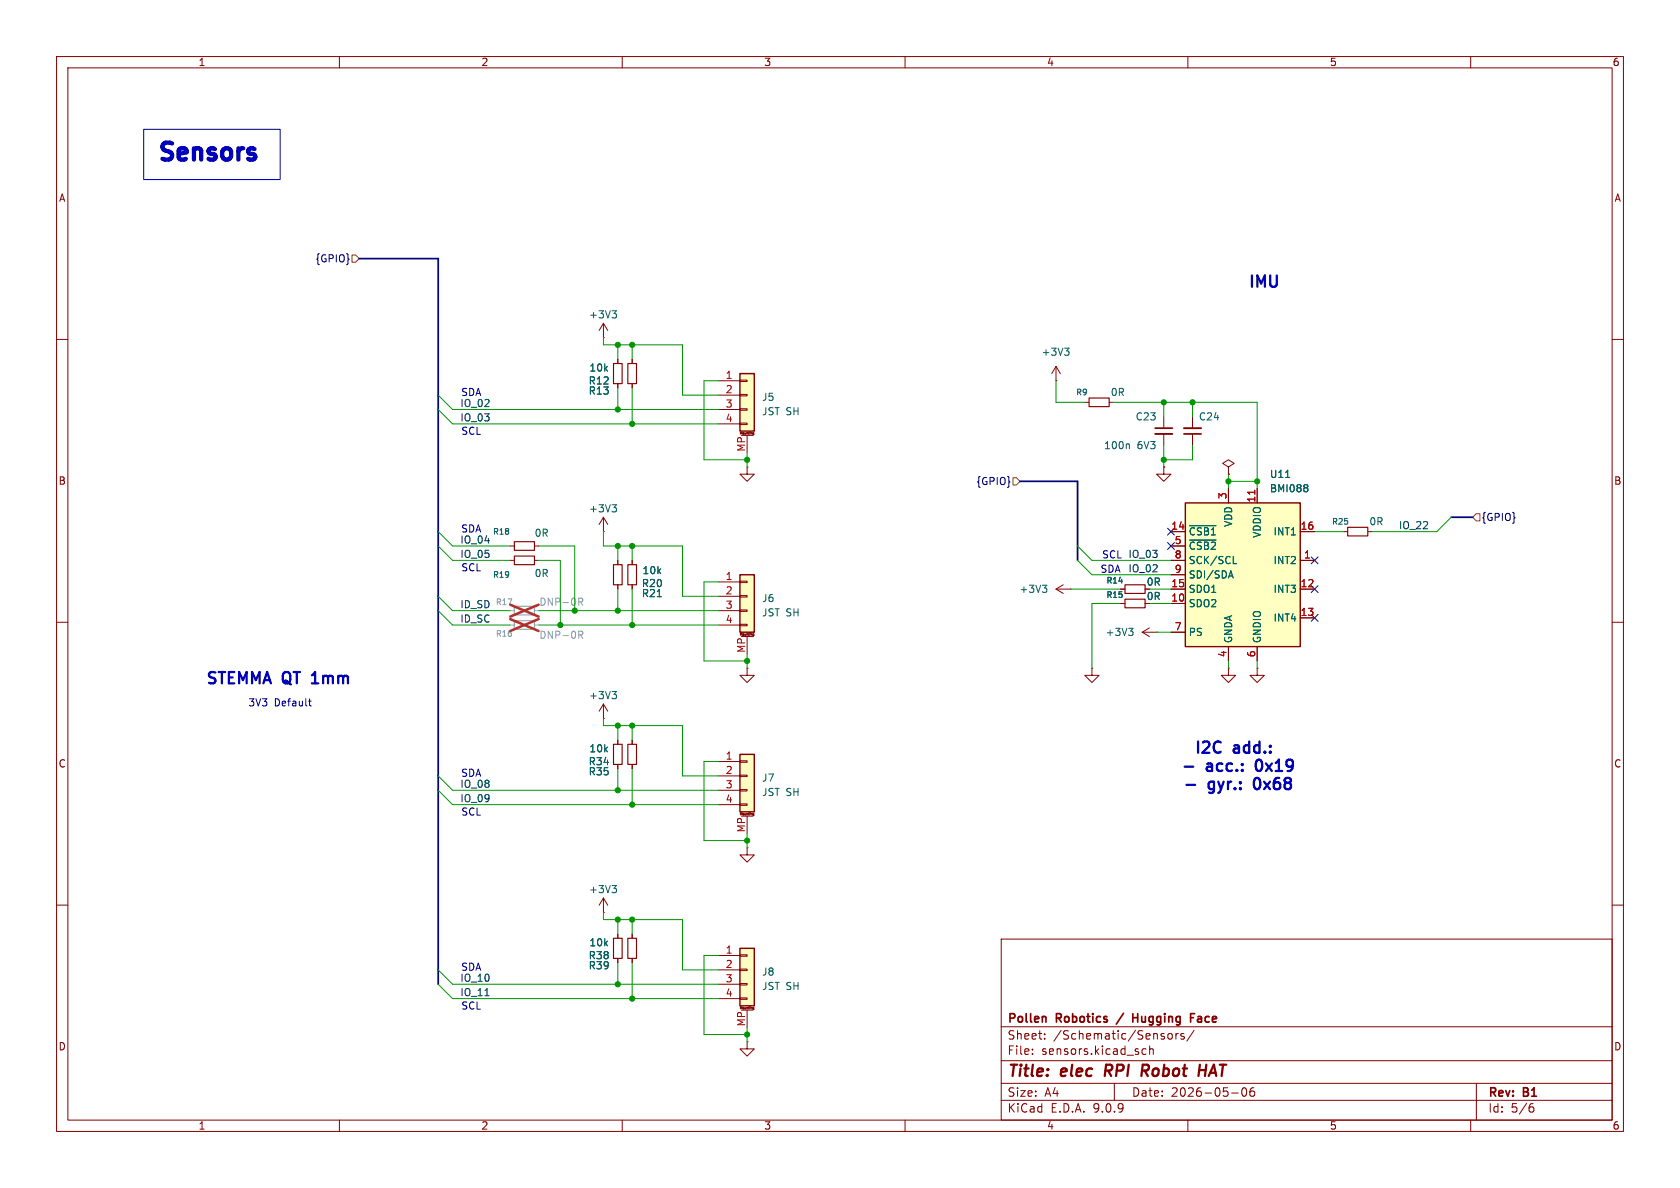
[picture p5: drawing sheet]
<svg xmlns="http://www.w3.org/2000/svg" width="297mm" height="210mm" viewBox="0 0 297 210" stroke-linecap="round" stroke-linejoin="round" font-family="sans-serif">
<g fill="none" stroke="#840000" stroke-width=".18">
<path d="M10 10h277v190h-277zM12 12h273v186h-273zM60 10v2M110 10v2M160 10v2M210 10v2M260 10v2M10 60h2M285 60h2M90.2 99.1h.7M90.2 96.5h.7M94.5 99.1h.7"/>
<path d="M94.5 96.5h.7M10 110h2M285 110h2M106.7 127h.1M106.7 124.5l-.8 1.2M106.7 124.5l.7 1.2M106.7 124.5v2.5M10 160h2M177 166h108v32h-108zM285 160h2M60 198v2M110 198v2"/>
<path d="M160 198v2M177 194.5h108M177 191.5h108M177 187.5h108M177 181.5h108M182.5 186.3v.1M182.5 185.5v.1M184.7 183.6v.1M184.7 182.8v.1M197 191.5v3M202.6 185.5l-.4-.1-.3 .3v.4l.1 .2h.6M203.2 185.5l.3-.1 .3 .1 .1 .9"/>
<path d="M203.2 184.9v1.5M206.6 182.8l.4-.1 .2 .3v.4l-.2 .3-.4-.1-.1-.2v-.4zM207.9 182.7v1M208.3 182.7l-.3 .1-.1 .2M209.3 182.8l-.3-.1-.3 .2 .1 .2 .5 .2v.3h-.6M210 198v2M211.1 182.1l-1.3 2M217.7 193.2h1.2M219.7 192.4l.2-.1a.81 .81 0 0 1 .6 .6 .81 .81 0 0 1-.3 .8l-.2 .1a.81 .81 0 0 1-.3-1.4zM221.7 192.3a.59 .59 0 0 0-.7 .6v.6l.1 .2 .4 .1 .2-.1 .1-.5-.1-.3h-.5l-.2 .3M260 198v2M261 191.5v6.5"/>
<path d="M270.6 195.7h.4l.2 .3-.1 .5-.5 .1M271 195.1l-.4 .1"/>
</g>
<path d="M195.6 188.2l-.3 2M202 188.2h.8M202.4 189.3l.5 .9M202.9 189.2l-1 .1M212 189.2h1.1M213.3 188.2l-.3 2" fill="none" stroke="#840000" stroke-width=".4"/>
<path d="M184.8 179.8l.1 .9M198.6 179.1l-1.3 1.9M200.3 179.2v1.5M200.3 179.9h.8M210.5 179.9h.5M210.5 179.2h.7M211.8 180.2v.4" fill="none" stroke="#840000" stroke-width=".3"/>
<path d="M108.2 122.2h.8l-.4 .5M108.7 122.7l.3 .3v.3l-.3 .2" fill="none" stroke="#006464" stroke-width=".18"/>
<path d="M90.9 98.3h3.6v1.5h-3.6zM90.9 95.8h3.6v1.5h-3.6z" fill="none" stroke="#840000" stroke-width=".2"/>
<path d="M90.9 109.7h3.6v1.6h-3.6zM90.9 107.2h3.6v1.5h-3.6z" fill="none" stroke="#a1a1a1" stroke-width=".2"/>
<path d="M90.2 110.5h.7M90.2 108h.7M94.5 110.5h.7M94.5 108h.7" fill="none" stroke="#a1a1a1" stroke-width=".18"/>
<path d="M102.3 111.6h.5l.2 .2-.1 .4h-.6M102.3 105.7h.5l.2 .3-.1 .3-.6 .1M102.6 112.2l.4 .6M102.6 106.4l.4 .6" fill="none" stroke="#989898" stroke-width=".18"/>
<path d="M90.2 109.4l5 2.1M90.2 106.9l5 2.1M95.2 109.4l-5 2.1M95.2 106.9l-5 2.1" fill="none" stroke="#e12e31" stroke-width=".46"/>
<path d="M130.8 101.6h2.5v10.2h-2.5z" fill="#ffffc2"/>
<path d="M130.8 101.6h2.5v10.2h-2.5z" fill="none" stroke="#840000" stroke-width=".25"/>
<g fill="none" stroke="#840000" stroke-width=".18">
<path d="M106.7 94h.1M106.7 91.4l-.8 1.3M106.7 91.4l.7 1.3M106.7 91.4v2.6M132.1 82.6v1.2h-1.3l1.3 1.3 1.2-1.3h-1.2M132.1 82.6h.1M127 102.9h3.8M127 105.4h3.8M127 108h3.8M127 110.5h3.8M130.8 102.7h1.3v.3h-1.3zM130.8 105.3h1.3v.2h-1.3z"/>
<path d="M130.8 107.8h1.3v.3h-1.3zM130.8 110.4h1.3v.2h-1.3zM130.9 112.3v-.4l.1 .3 .1-.3v.4M131.1 112.5h2M132.1 112.5v3.1M132.4 111.9v.4M132.6 111.9h.1M132.6 111.9v.1M133.1 112.4h.1M133.1 112.1v.2h.1M133.1 112.1h.1M133.2 112.1h-.1"/>
<path d="M133.2 112.1h.1M133.3 112.1v.3h-.2M133.3 112.3h-.1"/>
</g>
<path d="M108.2 89.2h.8l-.4 .5M108.7 89.7l.3 .3v.3l-.3 .2" fill="none" stroke="#006464" stroke-width=".18"/>
<path d="M130.8 66h2.5v10.2h-2.5z" fill="#ffffc2"/>
<path d="M130.8 66h2.5v10.2h-2.5z" fill="none" stroke="#840000" stroke-width=".25"/>
<g fill="none" stroke="#840000" stroke-width=".18">
<path d="M106.7 59.7h.1M106.7 57.2v2.5M106.7 57.2l-.8 1.2M106.7 57.2l.7 1.2M109.2 63.5v.8M109.2 67.8v.8M111.8 63.5v.8M111.8 67.8v.8M127 67.3h3.8M127 69.9h3.8M127 72.4h3.8M127 74.9h3.8"/>
<path d="M130.8 67.2h1.3v.2h-1.3zM130.8 69.7h1.3v.3h-1.3zM130.8 72.3h1.3v.2h-1.3zM130.8 74.8h1.3v.3h-1.3zM130.9 76.7v-.3l.1 .2 .1-.2v.3M131.1 77h2M132.1 77v3M132.4 76.4v.3M132.6 76.4h.1M133.1 76.9h.1M133.1 76.7h.1M133.1 76.7h.2"/>
<path d="M133.2 76.9h-.1M133.2 76.5h-.1v.2M133.2 76.5h.1M133.3 76.8l-.1 .1M133.3 76.5v.3M186.7 67.3h.1M186.7 64.8l-.8 1.2M186.7 64.8l.8 1.2M186.7 64.8v2.5M191.8 71.1h.7M196.1 71.1h.7M205.7 73.7v2"/>
<path d="M205.7 76.7v2M210.8 73.7v2M210.8 76.7v2M109.2 99.1v.7M111.8 99.1v.7M205.7 82.6v1.2h1.3l-1.3 1.3-1.2-1.3h1.2M205.7 82.6h.1M217.2 82.6l1-.7-1-.6-1 .6 1 .7v1.2M217.2 83.8h.1M109.2 103.4v.7M111.8 103.4v.7M132.1 118.1v1.3h-1.3l1.3 1.3 1.2-1.3h-1.2"/>
<path d="M132.1 118.1h.1M186.7 104.1l1.3 .8M186.7 104.1h2.5M188 103.4l-1.3 .7M189.2 104.1h.1M198.1 104.1h.8M109.2 130.8v.8M109.2 135.1v.8M111.8 130.8v.8M111.8 135.1v.8M106.7 158.8l-.8 1.2M106.7 158.8l.7 1.2"/>
<path d="M106.7 158.8v2.5M106.7 161.3h.1M109.2 165.1v.8M109.2 169.4v.8M111.8 165.1v.8M111.8 169.4v.8M132.1 184.2v1.2h-1.3l1.3 1.3 1.2-1.3h-1.2M132.1 184.2h.1"/>
</g>
<path d="M108.5 64.3h1.5v3.5h-1.5zM111 64.3h1.5v3.5h-1.5zM192.5 70.4h3.6v1.5h-3.6zM108.5 99.8h1.5v3.6h-1.5zM111 99.8h1.5v3.6h-1.5zM198.9 103.4h3.5v1.5h-3.5zM108.5 131.6h1.5v3.5h-1.5zM111 131.6h1.5v3.5h-1.5zM108.5 165.9h1.5v3.5h-1.5zM111 165.9h1.5v3.5h-1.5z" fill="none" stroke="#840000" stroke-width=".2"/>
<path d="M108.2 54.9h.8l-.4 .5M108.7 55.4l.3 .3v.3l-.3 .2M188.2 61.5h.8l-.4 .5M188.7 62l.3 .3v.3l-.3 .2M199.5 78.5l.2 .2v.6M116.2 105.5h.7M184.3 103.4h.8l-.5 .5M184.8 103.9l.3 .3v.3l-.3 .2M108.2 156.5h.8l-.4 .5M108.7 157l.3 .3v.3l-.3 .2" fill="none" stroke="#006464" stroke-width=".18"/>
<path d="M204.2 75.7h3.1M209.3 76.7h3" fill="none" stroke="#840000" stroke-width=".3"/>
<path d="M204.2 76.7h3.1M209.3 75.7h3" fill="none" stroke="#840000" stroke-width=".33"/>
<path d="M130.8 167.6h2.5v10.2h-2.5z" fill="#ffffc2"/>
<path d="M130.8 167.6h2.5v10.2h-2.5z" fill="none" stroke="#840000" stroke-width=".25"/>
<g fill="none" stroke="#840000" stroke-width=".18">
<path d="M237.5 94h.8M241.8 94h.8M201.9 111.8l1.3 .7M201.9 111.8h2.6M203.2 111l-1.3 .8M204.5 111.8h.1M217.2 118.1v1.3h1.2l-1.2 1.3-1.3-1.3h1.3M217.2 118.1h.1M222.2 118.1v1.3h1.3l-1.3 1.3-1.2-1.3h1.2M222.2 118.1h.1M132.1 149.9v1.2h-1.3l1.3 1.3 1.2-1.3h-1.2M132.1 149.9h.1"/>
<path d="M127 168.9h3.8M127 171.5h3.8M127 174h3.8M127 176.5h3.8M130.8 168.8h1.3v.2h-1.3zM130.8 171.3h1.3v.3h-1.3zM130.8 173.9h1.3v.2h-1.3zM130.8 176.4h1.3v.3h-1.3zM130.9 178.3v-.3l.1 .2 .1-.2v.3M131.1 178.6h2M132.1 178.6v3M132.4 178v.3"/>
<path d="M132.6 178h.1M133.1 178.5h.1M133.1 178.3h.1M133.1 178.1v.2M133.1 178.1h.1M133.2 178.1h-.1M133.2 178.1h.1M133.3 178.4l-.2 .1M133.3 178.1v.3M133.3 178.4h.1M133.3 178.3h-.1"/>
</g>
<path d="M199.5 111.1h.8l-.4 .5M200.1 111.6l.2 .2v.3l-.2 .2" fill="none" stroke="#006464" stroke-width=".18"/>
<path d="M238.3 93.2h3.5v1.5h-3.5z" fill="none" stroke="#840000" stroke-width=".2"/>
<path d="M209.5 88.9h20.4v25.4h-20.4z" fill="#ffffc2"/>
<path d="M209.5 88.9h20.4v25.4h-20.4z" fill="none" stroke="#840000" stroke-width=".25"/>
<g fill="none" stroke="#840000" stroke-width=".18">
<path d="M207 94h2.5M207 96.5h2.5M207 99.1h2.5M217.2 86.4v2.5M222.2 86.4v2.5M229.9 94h2.5M229.9 99.1h2.5M193 118.1v1.3h1.3l-1.3 1.3-1.2-1.3h1.2M193 118.1h.1M198.1 106.7h.8M207 101.6h2.5M207 104.1h2.5"/>
<path d="M207 106.7h2.5M207 111.8h2.5M217.2 114.3v2.5M222.2 114.3v2.5M229.9 104.1h2.5M229.9 109.2h2.5"/>
</g>
<path d="M210.3 92.9h4.7M210.3 95.5h4.7M218 99.6h.6M227.3 84.4h.7M231 85.7l.2 .2-.2 .3 .2 .3v.2l-.2 .2M217.3 101.8h.6M217.6 100.9l.4 1.3" fill="none" stroke="#006464" stroke-width=".18"/>
<path d="M221.8 86.7v.7" fill="none" stroke="#a90000" stroke-width=".18"/>
<path d="M198.9 105.9h3.5v1.5h-3.5z" fill="none" stroke="#840000" stroke-width=".2"/>
<path d="M130.8 133.4h2.5v10.1h-2.5z" fill="#ffffc2"/>
<path d="M130.8 133.4h2.5v10.1h-2.5z" fill="none" stroke="#840000" stroke-width=".25"/>
<g fill="none" stroke="#840000" stroke-width=".18">
<path d="M109.2 63.5v.8M109.2 67.8v.8M111.8 63.5v.8M111.8 67.8v.8M109.2 99.1v.7M111.8 99.1v.7M205.7 82.6h.1M207 94h2.5M207 96.5h2.5M207 99.1h2.5M217.2 83.8h.1M217.2 86.4v2.5"/>
<path d="M222.2 86.4v2.5M229.9 94h2.5M229.9 99.1h2.5M109.2 103.4v.7M111.8 103.4v.7M198.1 106.7h.8M198.1 104.1h.8M207 106.7h2.5M207 101.6h2.5M207 104.1h2.5M207 111.8h2.5M217.2 114.3v2.5"/>
<path d="M222.2 114.3v2.5M229.9 104.1h2.5M229.9 109.2h2.5M109.2 130.8v.8M109.2 135.1v.8M111.8 130.8v.8M111.8 135.1v.8M127 134.6h3.8M127 137.2h3.8M127 139.7h3.8M130.8 134.5h1.3v.2h-1.3zM130.8 137h1.3v.3h-1.3z"/>
<path d="M130.8 139.6h1.3v.2h-1.3zM127 142.2h3.8M130.8 142.1h1.3v.3h-1.3zM130.9 144.1v-.4l.1 .3 .1-.3v.4M131.1 144.3h2M132.1 144.3v3M132.4 143.7v.3M132.6 143.7h.1M133.1 144.2h.1M133.1 144h.1M133.1 144l.1 .1M133.2 144.2h-.1"/>
<path d="M133.2 143.8h-.1v.2M133.2 143.8h.1M133.3 144.2h-.1M133.3 143.8v.4M133.3 144l-.1 .1M109.2 165.1v.8M109.2 169.4v.8M111.8 165.1v.8M111.8 169.4v.8"/>
</g>
<path d="M62.2 45.1h.7l.6 .6-.6 .7h-.7zM179.1 84.5h.6l.6 .6-.6 .6h-.6zM261 90.8h.6v1.3h-.6l-.7-.7z" fill="none" stroke="#725600" stroke-width=".18"/>
<path d="M85.7 176h.8" fill="none" stroke="#0f0f0f" stroke-width=".18"/>
<path d="M63.5 45.7h14v128.3M180.3 85.1h10.2v14M256.5 91.4h3.8" fill="none" stroke="#000084" stroke-width=".3"/>
<g fill="none" stroke="#009600" stroke-width=".18">
<path d="M106.7 59.7v1.3h13.9v8.9h6.4M77.5 69.9l2.5 2.5h47M77.5 72.4l2.5 2.5h47M109.2 61v2.5M109.2 68.6v3.8M111.8 61v2.5M111.8 68.6v6.3M127 67.3h-2.5v14h7.6M186.7 67.3v3.8h5.1M196.8 71.1h25.4v15.3M205.7 71.1v2.6M205.7 78.7v3.9"/>
<path d="M210.8 78.7v2.6h-5.1M210.8 71.1v2.6M77.5 94l2.5 2.5h10.2M77.5 96.5l2.5 2.6h10.2M95.2 96.5h6.4v11.5M95.2 99.1h3.9v11.4M106.7 94v2.5h13.9v8.9h6.4M109.2 96.5v2.6M111.8 96.5v2.6M132.1 80v2.6M190.5 99.1l2.5 2.5h14M190.5 96.5l2.5 2.6h14"/>
<path d="M217.2 83.8v2.6M217.2 85.1h5M232.4 94h5.1M256.5 91.4l-2.5 2.6h-11.4M77.5 108l2.5 2.5h10.2M77.5 105.4l2.5 2.6h10.2M95.2 110.5h31.8M95.2 108h31.8M109.2 104.1v3.9M111.8 104.1v6.4M127 102.9h-2.5v13.9h7.6M132.1 115.6v2.5"/>
<path d="M189.2 104.1h8.9M198.1 106.7h-5.1v11.4M203.2 104.1h3.8M203.2 106.7h3.8M204.5 111.8h2.5M217.2 116.8v1.3M222.2 116.8v1.3M77.5 137.2l2.5 2.5h47M77.5 139.7l2.5 2.5h47M106.7 127v1.3h13.9v8.9h6.4M109.2 128.3v2.5M109.2 135.9v3.8"/>
<path d="M111.8 128.3v2.5M111.8 135.9v6.3M127 134.6h-2.5v14h7.6M132.1 147.3v2.6M77.5 174l2.5 2.5h47M77.5 171.5l2.5 2.5h47M106.7 161.3v1.3h13.9v8.9h6.4M109.2 162.6v2.5M109.2 170.2v3.8M111.8 162.6v2.5M111.8 170.2v6.3M127 168.9h-2.5v14h7.6"/>
<path d="M132.1 181.6v2.6"/>
</g>
<path d="M206.4 95.9l1.2 1.2M206.4 93.4l1.2 1.2M207.6 95.9l-1.2 1.2M207.6 93.4l-1.2 1.2M231.8 98.5l1.2 1.2M233 98.5l-1.2 1.2M231.8 108.6l1.2 1.2M231.8 103.5l1.2 1.2M233 108.6l-1.2 1.2M233 103.5l-1.2 1.2" fill="none" stroke="#000084" stroke-width=".18"/>
<path d="M25.4 22.9h24.1v8.9h-24.1zM54.5 123.9h.5M54.7 123.5v1.1l.3 .2" fill="none" stroke="#0000c2" stroke-width=".18"/>
<path d="M30.4 25.4l-.4-.2h-.7a.77 .77 0 0 0-.6 .9" fill="none" stroke="#0000c2" stroke-width=".75"/>
<path d="M55.3 119.3l-.2 .1M55.1 120.8h1.2M209.4 135.5h1.5M209.8 138.7h1.5M222.1 134.7a1.03 1.03 0 0 0 .6 1.6l.2-.1M222.5 137.6a.47 .47 0 0 0-.7 .3 1.03 1.03 0 0 0 .5 1.6l.2-.1" fill="none" stroke="#0000c2" stroke-width=".4"/>
<path d="M210.3 92.9h4.7M210.3 95.5h4.7M218 99.6h.6M227.3 84.4h.7M231 85.7l.2 .2-.2 .3 .2 .3v.2l-.2 .2M116.2 105.5h.7M217.3 101.8h.6M217.6 100.9l.4 1.3" fill="none" stroke="#006464" stroke-width=".18"/>
<path d="M221.8 86.7v.7" fill="none" stroke="#a90000" stroke-width=".18"/>
<g fill="#009600" stroke="#009600" stroke-width=".18">
<circle cx="217.2" cy="85.1" r=".46"/>
<circle cx="111.8" cy="61" r=".46"/>
<circle cx="111.8" cy="110.5" r=".46"/>
<circle cx="132.1" cy="81.3" r=".46"/>
<circle cx="111.8" cy="74.9" r=".46"/>
<circle cx="109.2" cy="72.4" r=".46"/>
<circle cx="109.2" cy="61" r=".46"/>
<circle cx="111.8" cy="176.5" r=".46"/>
<circle cx="132.1" cy="116.8" r=".46"/>
<circle cx="109.2" cy="96.5" r=".46"/>
<circle cx="109.2" cy="108" r=".46"/>
<circle cx="109.2" cy="128.3" r=".46"/>
<circle cx="111.8" cy="128.3" r=".46"/>
<circle cx="99.1" cy="110.5" r=".46"/>
<circle cx="101.6" cy="108" r=".46"/>
<circle cx="111.8" cy="96.5" r=".46"/>
<circle cx="210.8" cy="71.1" r=".46"/>
<circle cx="205.7" cy="71.1" r=".46"/>
<circle cx="205.7" cy="81.3" r=".46"/>
<circle cx="222.2" cy="85.1" r=".46"/>
<circle cx="111.8" cy="142.2" r=".46"/>
<circle cx="109.2" cy="139.7" r=".46"/>
<circle cx="132.1" cy="182.9" r=".46"/>
<circle cx="111.8" cy="162.6" r=".46"/>
<circle cx="109.2" cy="174" r=".46"/>
<circle cx="109.2" cy="162.6" r=".46"/>
<circle cx="132.1" cy="148.6" r=".46"/>
</g>
<text font-size="4.2" fill="#0000c2" x="27.6" y="30.4">Sensors</text>
<g font-size="2.8" fill="#0000c2">
<text x="220.5" y="51.4">IMU</text>
<text x="36.2" y="121.5">STEMMA QT</text>
<text x="56" y="121.5">1mm</text>
<text x="210.9" y="133.8">I2C</text>
<text x="214.1" y="137">acc.:</text>
<text x="218.1" y="133.8">add.:</text>
<text x="223.6" y="137">0x19</text>
<text x="214.5" y="140.2">gyr.:</text>
<text x="223.3" y="140.2">0x68</text>
</g>
<g font-size="2.8" fill="#840000">
<text x="178" y="190.9">Title:</text>
<text x="187.7" y="190.9">elec</text>
<text x="196.2" y="190.9">RPI</text>
<text x="203.4" y="190.9">Robot</text>
<text x="214.3" y="190.9">HAT</text>
</g>
<g font-size="2.1" fill="#840000">
<text x="178" y="184">Sheet:</text>
<text x="178" y="181.2">Pollen</text>
<text x="186.2" y="184">/Schematic/Sensors/</text>
<text x="186.8" y="181.2">Robotics</text>
<text x="201.5" y="181.2">Hugging</text>
<text x="212.3" y="181.2">Face</text>
<text x="178" y="186.7">File:</text>
<text x="184.1" y="186.7">sensors.kicad_sch</text>
<text x="178" y="196.9">KiCad</text>
<text x="178" y="194.1">Size:</text>
<text x="184.7" y="194.1">A4</text>
<text x="185.7" y="196.9">E.D.A.</text>
<text x="193.3" y="196.9">9.0.9</text>
<text x="200" y="194.1">Date:</text>
<text x="207" y="194.1">2026-05-06</text>
<text x="263" y="194.3">Rev:</text>
<text x="263" y="196.9">Id:</text>
<text x="267.1" y="196.9">5/6</text>
<text x="269.4" y="194.3">B1</text>
</g>
<g font-size="1.8" fill="#840000">
<text x="35" y="11.9">1</text>
<text x="85" y="11.9">2</text>
<text x="135" y="11.9">3</text>
<text x="185" y="11.9">4</text>
<text x="235" y="11.9">5</text>
<text x="285" y="11.9">6</text>
<text x="10.3" y="35.9">A</text>
<text x="285.3" y="35.9">A</text>
<text x="10.3" y="85.9">B</text>
<text x="285.3" y="85.9">B</text>
<text x="202.6" y="103.7">0R</text>
<text x="202.6" y="106.3">0R</text>
<text x="10.3" y="135.9">C</text>
<text x="285.3" y="135.9">C</text>
<text x="10.3" y="185.9">D</text>
<text x="285.3" y="185.9">D</text>
<text x="35" y="199.9">1</text>
<text x="85" y="199.9">2</text>
<text x="135" y="199.9">3</text>
<text x="185" y="199.9">4</text>
<text x="235" y="199.9">5</text>
<text x="285" y="199.9">6</text>
</g>
<g font-size="1.8" fill="#000084">
<text x="55.7" y="46.6">{GPIO}</text>
<text x="172.5" y="86">{GPIO}</text>
<text x="261.8" y="92.3">{GPIO}</text>
</g>
<g font-size="1.8" fill="#006464">
<text x="104" y="56.5">+3V3</text>
<text x="104.1" y="65.9">10k</text>
<text x="184" y="63.1">+3V3</text>
<text x="104" y="70">R13</text>
<text x="104" y="68.2">R12</text>
<text x="134.6" y="71.1">J5</text>
<text x="196.3" y="70.2">0R</text>
<text x="134.6" y="73.6">JST SH</text>
<text x="200.7" y="74.5">C23</text>
<text x="211.8" y="74.5">C24</text>
<text x="195.1" y="79.6">100n</text>
<text x="201" y="79.6">6V3</text>
<text x="224.4" y="84.7">U11</text>
<text x="224.4" y="87.2">BMI088</text>
<text x="94.4" y="95.1">0R</text>
<text x="104" y="90.8">+3V3</text>
<text x="210.1" y="94.8">~{CSB1}</text>
<text x="218" y="93.2" transform="rotate(-90 218 93.2)">VDD</text>
<text x="223.1" y="95.2" transform="rotate(-90 223.1 95.2)">VDDIO</text>
<text x="225" y="94.8">INT1</text>
<text x="242" y="93.1">0R</text>
<text x="113.5" y="101.7">10k</text>
<text x="210.1" y="97.4">~{CSB2}</text>
<text x="210.1" y="99.9">SCK/SCL</text>
<text x="225" y="99.9">INT2</text>
<text x="94.4" y="102.2">0R</text>
<text x="113.4" y="105.8">R21</text>
<text x="113.4" y="104">R20</text>
<text x="134.6" y="106.6">J6</text>
<text x="180.1" y="105">+3V3</text>
<text x="210.1" y="102.5">SDI/SDA</text>
<text x="210.1" y="105">SDO1</text>
<text x="210.1" y="107.5">SDO2</text>
<text x="225" y="105">INT3</text>
<text x="134.6" y="109.2">JST SH</text>
<text x="195.4" y="112.6">+3V3</text>
<text x="210.1" y="112.6">PS</text>
<text x="218" y="113.8" transform="rotate(-90 218 113.8)">GNDA</text>
<text x="223.1" y="113.8" transform="rotate(-90 223.1 113.8)">GNDIO</text>
<text x="225" y="110.1">INT4</text>
<text x="104" y="123.8">+3V3</text>
<text x="104" y="135.5">R34</text>
<text x="104" y="137.3">R35</text>
<text x="104.1" y="133.2">10k</text>
<text x="134.6" y="138.4">J7</text>
<text x="134.6" y="140.9">JST SH</text>
<text x="104" y="158.1">+3V3</text>
<text x="104.1" y="167.5">10k</text>
<text x="104" y="169.8">R38</text>
<text x="104" y="171.6">R39</text>
<text x="134.6" y="172.7">J8</text>
<text x="134.6" y="175.2">JST SH</text>
</g>
<g font-size="1.8" fill="#0000c2">
<text x="81.4" y="70.2">SDA</text>
<text x="81.5" y="77.1">SCL</text>
<text x="81.4" y="94.3">SDA</text>
<text x="81.5" y="101.2">SCL</text>
<text x="194.5" y="101.5">SDA</text>
<text x="194.7" y="98.9">SCL IO_03</text>
<text x="43.8" y="125.1">3V3</text>
<text x="48.5" y="125.1">Default</text>
<text x="81.4" y="137.5">SDA</text>
<text x="81.5" y="144.4">SCL</text>
<text x="81.4" y="171.8">SDA</text>
<text x="81.5" y="178.7">SCL</text>
</g>
<g font-size="1.8" fill="#a90000">
<text x="128.2" y="67.1">1</text>
<text x="128.2" y="69.6">2</text>
<text x="128.2" y="72.1">3</text>
<text x="128.2" y="74.7">4</text>
<text x="131.8" y="79.9" transform="rotate(-90 131.8 79.9)">MP</text>
<text x="216.9" y="88.3" transform="rotate(-90 216.9 88.3)">3</text>
<text x="222" y="88.9" transform="rotate(-90 222 88.9)">11</text>
<text x="207" y="93.7">14</text>
<text x="229.8" y="93.7">16</text>
<text x="207.6" y="96.3">5</text>
<text x="207.6" y="98.8">8</text>
<text x="207.6" y="101.3">9</text>
<text x="230.4" y="98.8">1</text>
<text x="128.2" y="102.6">1</text>
<text x="128.2" y="105.2">2</text>
<text x="128.2" y="107.7">3</text>
<text x="207" y="103.9">15</text>
<text x="207" y="106.4">10</text>
<text x="229.8" y="103.9">12</text>
<text x="128.2" y="110.2">4</text>
<text x="207.6" y="111.5">7</text>
<text x="229.8" y="109">13</text>
<text x="131.8" y="115.5" transform="rotate(-90 131.8 115.5)">MP</text>
<text x="216.9" y="116.3" transform="rotate(-90 216.9 116.3)">4</text>
<text x="222" y="116.3" transform="rotate(-90 222 116.3)">6</text>
<text x="128.2" y="134.4">1</text>
<text x="128.2" y="136.9">2</text>
<text x="128.2" y="139.4">3</text>
<text x="128.2" y="142">4</text>
<text x="131.8" y="147.3" transform="rotate(-90 131.8 147.3)">MP</text>
<text x="128.2" y="168.7">1</text>
<text x="128.2" y="171.2">2</text>
<text x="128.2" y="173.7">3</text>
<text x="128.2" y="176.3">4</text>
<text x="131.8" y="181.5" transform="rotate(-90 131.8 181.5)">MP</text>
</g>
<g font-size="1.8" fill="#0f0f0f">
<text x="81.3" y="74.6">IO_03</text>
<text x="81.3" y="72">IO_02</text>
<text x="247.2" y="93.6">IO_22</text>
<text x="81.3" y="96.2">IO_04</text>
<text x="81.3" y="98.7">IO_05</text>
<text x="199.4" y="101.3">IO_02</text>
<text x="81.3" y="107.6">ID_SD</text>
<text x="81.3" y="110.1">ID_SC</text>
<text x="81.3" y="139.4">IO_08</text>
<text x="81.3" y="141.9">IO_09</text>
<text x="81.3" y="173.6">IO_10</text>
<text x="81.3" y="176.2">IO_11</text>
</g>
<g font-size="1.8" fill="#989898">
<text x="95.3" y="107.3">DNP-0R</text>
<text x="95.3" y="113.1">DNP-0R</text>
</g>
<g font-size="1.4" fill="#006464">
<text x="190.1" y="70.1">R9</text>
<text x="87" y="94.7">R18</text>
<text x="235.4" y="92.9">R25</text>
<text x="87" y="102.3">R19</text>
<text x="195.5" y="103.4">R14</text>
<text x="195.5" y="105.9">R15</text>
</g>
<g font-size="1.4" fill="#989898">
<text x="87.6" y="107.2">R17</text>
<text x="87.6" y="112.8">R16</text>
</g>
<g font-size=".5" fill="#840000">
<text x="130.6" y="77">Mounting</text>
<text x="130.6" y="112.6">Mounting</text>
<text x="130.6" y="144.3">Mounting</text>
<text x="130.6" y="178.6">Mounting</text>
</g>
</svg>
